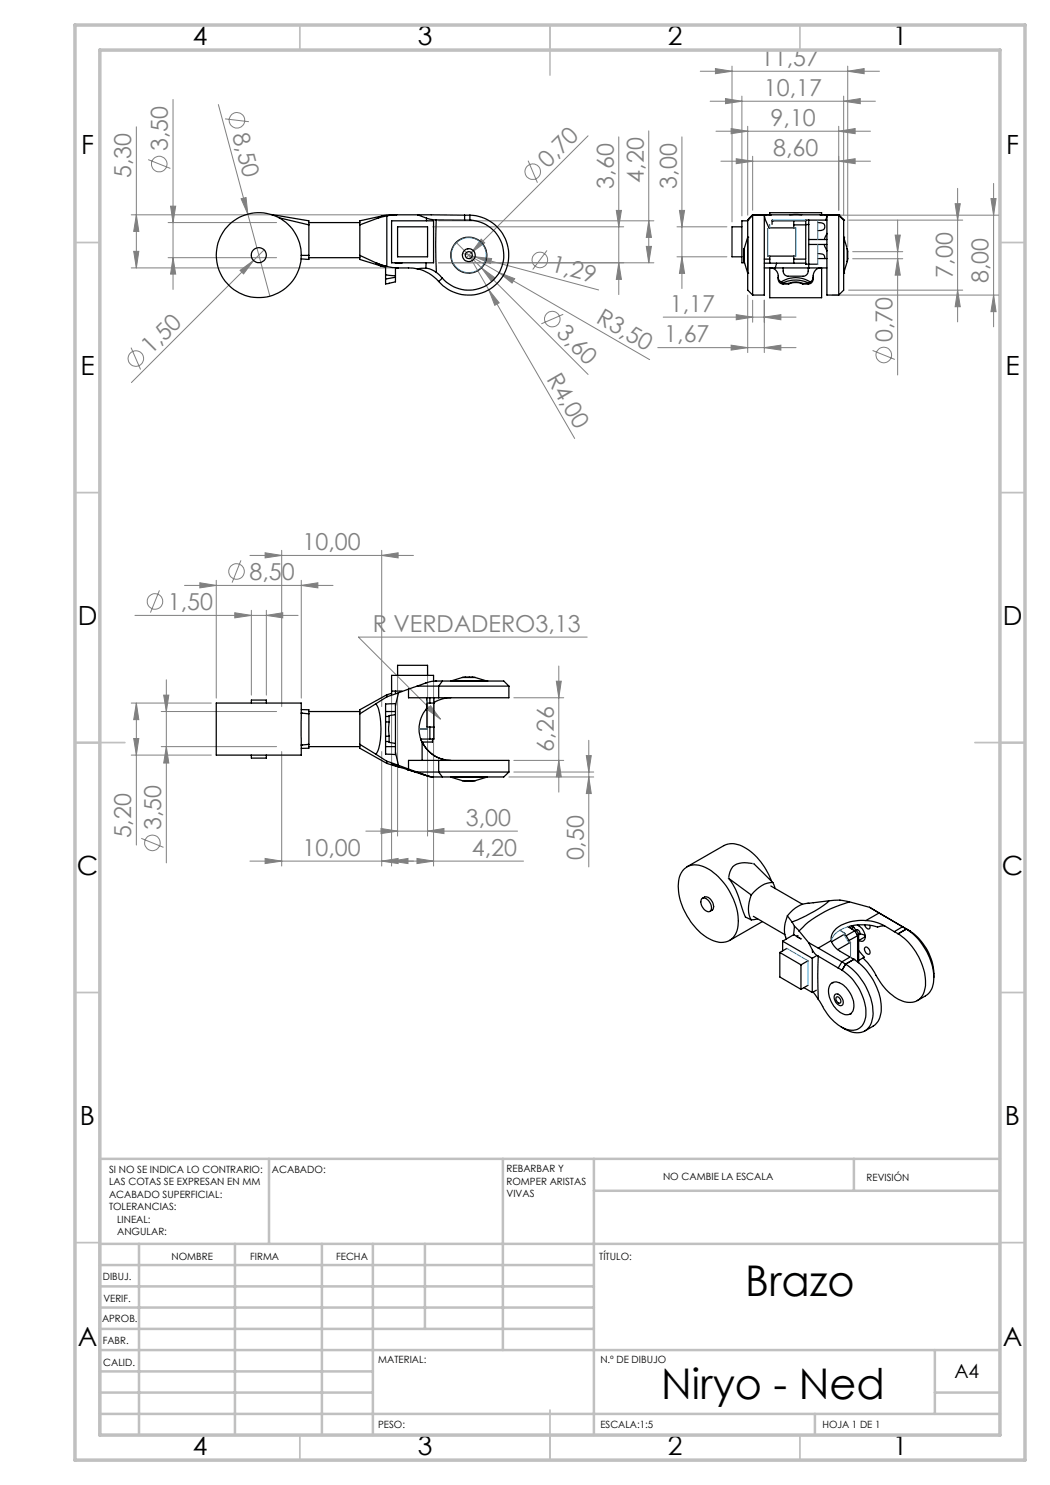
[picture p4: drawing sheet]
<svg xmlns="http://www.w3.org/2000/svg" width="210mm" height="297mm" viewBox="0 0 210 297" stroke-linecap="round" stroke-linejoin="round" font-family="sans-serif">
<g fill="none" stroke="#808080" stroke-width=".2">
<path d="M34.6 19.9v38M140.1 14.2h35.8M143.1 13.7l3.3 .5-3.3 .5zM145.1 19.7l3.3 .5-3.3 .5zM146.4 13.2v31.2M148.4 19.2v24M168.7 19.2v23.8M169.5 14.2l3.3-.5v1zM169.5 13.2v36.1M27.3 25.4v28.2M29.6 31.9l4.5 1.8M43.7 20.9l10.3 38.3"/>
<path d="M45 23.8l4.8 .5M48.2 39.8l1-.3 .4 3.3zM105.6 32.1l1.9 4.4M117.6 27.2l-24.3 24.3M123.8 27.4v31.5M129.8 26.2v26.4M136.4 27.4v30.3M142 20.2h33.1M143.2 26.2h30.9M144.2 32.2h29.9M146.2 25.7l3.3 .5-3.3 .5zM147.2 31.7l3.3 .5-3.3 .5z"/>
<path d="M149.5 25.3v17.7M150.5 31.3v10.7M167.7 26.2l3.3-.5v1zM167.7 25.3v16.7M167.7 32.2l3.3-.5v1zM168.7 20.2l3.3-.5v1zM191.5 37.7v26.7M198.2 39.7h1l-.5 3.3zM198.7 36.7v28.7M26.2 43h52.2M26.2 53.6h52.5M26.7 50.3h1.1l-.5 3.3z"/>
<path d="M27.3 43l.5 3.3h-1.1zM33.6 51.5h21.7M33.6 44.5h21.7M34.1 41.2h1l-.5 3.3zM34.6 51.5l.5 3.3h-1zM48 54.1l2.7-2-2 2.7zM52.8 50l-26.5 26.5M86.5 45.4h38.2M87.7 52.6h43.1M87.7 44.2h43.1M91.2 48.5l5.1 5.1M92.5 50.7l2.5 .7"/>
<path d="M95 51.4l3.3 .3-.2 1zM95 51.4l24.7 6.6M96.2 47.8l.7 .8-2.6 1.9zM96.3 53.6l2.7 2-.7 .7zM96.3 53.6l21.3 21.3M97.8 58l2 2.6-.8 .5zM97.8 58l17.1 29.7M97.8 58l-4-7 36.1 20.9M99.8 54.5l3.1 1.2-.5 .9zM109.4 50.1l-2.9 3.8M123.3 42.1h1l-.5 3.3zM123.8 52.6l.5 3.3h-1z"/>
<path d="M129.3 49.3h1l-.5 3.3zM129.8 44.2l.5 3.3h-1zM135.4 45.4h10M135.4 51.4h10M135.9 42.1h1l-.5 3.3zM136.4 51.4l.5 3.3h-1zM149.5 59v11.5M166.4 43h33.3M166.4 59h33.3M169.7 44h22.8M169.7 58h22.8M170.5 51.7h10.1"/>
<path d="M170.5 50.3h10.1M179 47h1.1l-.6 3.3zM179.5 51.7l.6 3.3h-1.1zM179.5 44v31M191 40.7h1.1l-.6 3.3zM191.5 58l.6 3.3h-1.1zM198.7 59l.5 3.3h-1zM26.2 69.5l1.9 4.4M112.6 62.9l-4.3 1.9M131.6 69.5h27.6M132.6 63.4h26.6M146.2 69l3.3 .5-3.3 .5z"/>
<path d="M147.2 62.9l3.3 .5-3.3 .6zM150.5 60v4.4M152.9 63.4l3.3-.5v1.1zM152.9 69.5l3.3-.5v1zM152.9 60v10.5M174.5 70.1l4.5 1.8M31.9 118.1l-1.8 4.4M36.9 117.1h29.7M40 116.6l3.3 .5-3.3 .5zM43.3 116.1v23.5M48.2 112.1l-1.8 4.4M50 111.1h32.7"/>
<path d="M53 110.6l3.3 .5-3.3 .5zM56.3 110.1v31.2M60.3 117.1l3.3-.5v1zM60.3 116.1v23.5M76.3 111.1l3.3-.5v1zM76.3 110.1v31.2M27 123.1h32.6M32.7 139h1.1l-.5 3.3zM33.3 136v36.6M47 122.6l3.3 .5-3.3 .5zM50.3 122.1v16.9M53.3 123.1l3.3-.5v1z"/>
<path d="M53.3 122.1v16.9M78.3 136.1v37.1M79.5 134.1v33.1M85.5 134.1v33.1M86.7 136.1v37.1M102.8 139.6h9.9M111.3 136.2h1l-.5 3.4zM111.8 133.2v25.2M117.4 127.4h-45.7l16.4 16.4M26.2 140.6h16.1M26.2 151h16.1M26.7 147.7h1.1l-.5 3.3z"/>
<path d="M27.3 140.6l.5 3.3h-1.1zM27.3 140.6v28.4M32.2 149.3h23.1M32.2 142.3h23.1M33.3 149.3l.5 3.3h-1.1zM56.3 150.3v22.9M76.3 150.3v22.9M85.4 141.8l.7-.7 2 2.7zM101.8 155.4h16.9M102.8 152.1h9.9M102.8 154.4h15.9M111.8 152.1l.5 3.3h-1z"/>
<path d="M117.3 151.1h1l-.5 3.3zM117.8 155.4l.5 3.3h-1zM117.8 148.1v25.3M28.3 167.7l4.4 1.8M53 171.7l3.3 .5-3.3 .5zM73.2 166.2h30.3M76.2 165.7l3.3 .5-3.3 .5zM76.3 172.2l3.3-.5v1zM78.3 172.2l3.3-.5v1zM83.4 171.7l3.3 .5-3.3 .5zM85.5 166.2l3.3-.5v1zM104.7 172.2h-54.7"/>
<circle cx="31.8" cy="32.8" r="1.55"/>
<circle cx="47.4" cy="24.1" r="1.56"/>
<circle cx="106.5" cy="34.3" r="1.56"/>
<circle cx="108" cy="52" r="1.56"/>
<circle cx="27.2" cy="71.7" r="1.55"/>
<circle cx="110.5" cy="63.8" r="1.55"/>
<circle cx="176.7" cy="71" r="1.56"/>
<circle cx="47.3" cy="114.3" r="1.55"/>
<circle cx="31" cy="120.3" r="1.55"/>
<circle cx="30.5" cy="168.6" r="1.55"/>
</g>
<g fill="none" stroke="#c0c0c0" stroke-width=".35">
<path d="M60 5v5M110 5v10M160 5v5M15 48.5h5M200 48.5h5M15 98.5h5M200 98.5h5M15 148.5h10M195 148.5h10M15 198.5h5M200 198.5h5M15 248.5h5"/>
<path d="M200 248.5h5M60 287v5M110 282v10M160 287v5"/>
</g>
<g fill="none" stroke="#c0c0c0" stroke-width=".5">
<path d="M53.8 231.8v17M100.6 231.8v38.2M118.8 231.8v55.2M118.8 238.2h81.2M170.8 231.8v6.4M200 231.8h-180v55.2M20 248.8h180M20 257.3h98.8M20 253h98.8M27.8 248.8v38.2M47 248.8v38.2M64.4 248.8v38.2"/>
<path d="M74.6 248.8v38.2M85 248.8v17M20 265.8h98.8M20 261.5h98.8M20 278.5h54.6M20 274.3h54.6M20 270h180M187 278.5h13M187 270v12.8M20 282.8h180M163 282.8v4.2"/>
</g>
<path d="M15 5h190v287h-190zM20 10h180v277h-180z" fill="none" stroke="#c0c0c0" stroke-width=".7"/>
<g fill="#808080">
<path d="M48.2 39.8l1-.3 .4 3.3z"/>
<path d="M48 54.1l2.7-2-2 2.7z"/>
<path d="M96.2 47.8l.7 .8-2.6 1.9z"/>
<path d="M97.8 58l2 2.6-.8 .5z"/>
<path d="M96.3 53.6l2.7 2-.7 .7z"/>
<path d="M99.8 54.5l3.1 1.2-.5 .9z"/>
<path d="M95 51.4l3.3 .3-.2 1z"/>
<path d="M167.7 32.2l3.3-.5v1zM147.2 31.7l3.3 .5-3.3 .5zM60.3 117.1l3.3-.5v1zM40 116.6l3.3 .5-3.3 .5zM83.4 171.7l3.3 .5-3.3 .5zM78.3 172.2l3.3-.5v1z"/>
<path d="M146.2 25.7l3.3 .5-3.3 .5zM167.7 26.2l3.3-.5v1zM147.2 62.9l3.3 .5-3.3 .6zM152.9 63.4l3.3-.5v1.1zM146.2 69l3.3 .5-3.3 .5zM152.9 69.5l3.3-.5v1zM47 122.6l3.3 .5-3.3 .5zM53.3 123.1l3.3-.5v1zM85.4 141.8l2.7 2-2-2.7z"/>
<path d="M53 171.7l3.3 .5-3.3 .5zM76.3 172.2l3.3-.5v1z"/>
<path d="M145.1 19.7l3.3 .5-3.3 .5zM168.7 20.2l3.3-.5v1z"/>
<path d="M143.1 13.7l3.3 .5-3.3 .5zM169.5 14.2l3.3-.5v1z"/>
<path d="M76.3 111.1l3.3-.5v1zM53 110.6l3.3 .5-3.3 .5z"/>
<path d="M85.5 166.2l3.3-.5v1zM76.2 165.7l3.3 .5-3.3 .5z"/>
<path d="M179.5 51.7l.6 3.3h-1.1zM179 47h1.1l-.6 3.3z"/>
<path d="M34.6 51.5l.5 3.3h-1zM34.1 41.2h1l-.5 3.3zM123.8 52.6l.5 3.3h-1zM123.3 42.1h1l-.5 3.3zM33.3 149.3l.5 3.3h-1.1zM32.7 139h1.1l-.5 3.3z"/>
<path d="M111.3 136.2h1l-.5 3.4zM111.8 152.1l.5 3.3h-1zM117.3 151.1h1l-.5 3.3zM117.8 155.4l.5 3.3h-1z"/>
<path d="M27.3 43l.5 3.3h-1.1zM26.7 50.3h1.1l-.5 3.3zM129.8 44.2l.5 3.3h-1zM129.3 49.3h1l-.5 3.3zM198.2 39.7h1l-.5 3.3zM198.7 59l.5 3.3h-1zM191 40.7h1.1l-.6 3.3zM191.5 58l.6 3.3h-1.1zM27.3 140.6l.5 3.3h-1.1zM26.7 147.7h1.1l-.5 3.3z"/>
<path d="M135.9 42.1h1l-.5 3.3zM136.4 51.4l.5 3.3h-1z"/>
</g>
<g fill="none" stroke="#000" stroke-width=".25">
<path d="M54.2 42.9l7.6 1.3v.8M55.8 43.6l6 1.4M60.3 51.1h1.5M61.8 45v6.1M61.8 51.1v.8l-1.6-.1M61.8 44.5h10.2M61.8 51.5h10.2M72 45v6.1M72 51.1v.8l4.2 1.3M72 51.1l3.2 1.5M75.2 52.6l2.2 .7M75.2 52.6l1 .6"/>
<path d="M75.5 43.7l-3.5 1.3M76.2 53.2l.9 .2M76.5 43.2l-1 .5M76.5 43.2l-4.5 1v.8M77.1 55l2 .2M77.1 53.3v1.7M77.1 55v.8M77.4 53.3l2.3 .3M77.4 43.2v10.1M77.4 43.2l-1.9 .5M78.3 44.2h8.4v8.4h-8.4zM79.1 52.6h1.3"/>
<path d="M79.1 55.5v.9l-1.3 .3-.7 .1v-1M79.1 53.5l.6 .1M79.1 55.2v.3M79.1 55.5l-2 .3M79.3 43h-1.5l-1.3 .2M79.3 43l-1.9 .2M79.3 43h13.6M79.5 45.4h6v6h-6zM79.7 53.6h2.9l.8 .2M79.7 53.6h-.6v1.6M83.4 53.8a7.8 7.8 0 0 1 4.3 2.5M83.5 43l1.8 .6"/>
<path d="M85.2 53.7l1.1 .2 1 .6M85.2 53.7l-1.8 .1M85.2 52.6v1.1M85.3 43.6l1.9 .4M85.3 43.6v.6M87.2 44l-.1 4.9 .2 5.6M87.2 44h5.7M87.3 54.5l1.2 1.1M88.5 55.6l-.8 .7M92.9 43v1M92.9 44h1.1M92.9 43h1.1"/>
<path d="M94 44h.1M94 43a8 8 0 0 1 7 11.4 8 8 0 0 1-13.3 1.9M94 44a7 7 0 0 1 6.1 10 7 7 0 0 1-11.6 1.6M94 43v1M148.4 45.4h-2v6h2M148.8 49.7l-.1 .4 .1 2.2M148.8 49.7v2.6M148.8 52.3l.7 2.3M149.5 47.4h.1M149.5 54.6h.1M149.5 44v14l1 1M149.5 44h.1"/>
<path d="M149.5 47.4v7.2M149.5 44.2h-1.1v8.4h.5M149.5 47.4l-.7 2.3M150.5 43v16M150.5 43h2.4M150.5 43l-1 1M150.5 43h.1M152.9 43v16h-2.4M152.9 43h.1M152.9 43l.1 .8 .8 1.9M152.9 52.6h8.2M152.9 53.6h2.1"/>
<path d="M152.9 51.8h1.1M153.5 51.2h5.6M153.8 45.6h5.3M154 43v-.5h10.3v.5M154 53.6v5.9h10.3v-5.9M154 51.2v1.4M154 53.6a1.8 1.8 0 0 1 1.6 2.4l.5 .7 .5 .1M154.2 43h-1.3M154.2 43h-3.7l-1 1M154.2 43h9.8M154.4 44.2h6.7M154.4 44v.9"/>
<path d="M154.5 44l.2 .2M155 53.6h6.8M155.3 52.6l-.3 1M155.6 55.5l.2 .5 .4 .4M156.2 56.4a5.4 5.4 0 0 1 5.8 0M156.2 56.4l.3 .3M156.5 56.7a5.9 5.9 0 0 1 5.3 0M156.5 56.7h.1M156.6 53.6v.6a.97 .97 0 0 0 1 1h3a1.02 1.02 0 0 0 1-1v-.6M156.6 56.7v.1M156.6 56.7h1.1M156.6 56.8h1.1"/>
<path d="M157.7 56.7l1.2-.3h.9l.7 .3M157.7 56.8l1.2-.3h.9l.7 .3M157.7 56.7v.1M157.9 43h2.4M158.8 44.2v1.4M158.8 51.2v1.4M158.8 45h2.3M160.5 56.7h1.1M160.5 56.7v.1M160.5 56.8h1.1M161.1 52.1v.7h2.4M161.1 44.9h.6"/>
<path d="M161.6 56.7v.1M161.7 44h3.4M161.7 44h-.6v7.8h-2.3M161.7 48.9h3.7M161.7 47.9h3.7M161.7 44l.1 9.6M161.8 56.7h-.2M161.8 53.6h3.6M162 56.4l-.2 .3M162.6 55.5l-.1 .5-.5 .4M163.5 50.7h.3a.84 .84 0 0 1 1.1 1M163.5 44.5l.5 .1a.81 .81 0 0 1 1 .8 .81 .81 0 0 1-1.1 .7h-.4"/>
<path d="M163.5 51.7h1.9M164 43h1.4M164 43h3.7M164.2 53.6a1.8 1.8 0 0 0-1.6 2.4l-.4 .7-.6 .1M164.9 48.9l.5 1.3M165.1 44h.3M165.4 43v16h2.3M165.4 43h.1M165.4 43l-.3 1M165.4 46.7l-.5 1.2M165.4 43h2.3M167.7 43v16"/>
<path d="M167.7 43h.1M167.7 43l1 1M168.7 54.6h.1M168.7 47.4h.1M168.7 44v14l-1 1M168.7 44h.1M168.7 47.4v7.2M168.7 47.4l.7 2.3M169.4 49.7l.1 .5-.1 2.1M169.4 49.7v2.6M169.4 52.3l-.7 2.3M77.4 139.4l-2.2 1.4"/>
<path d="M77.4 139v.4M77.4 139l-5.4 3v.8M78.3 138.7l-.9 .3M78.3 138.2h2.1M79.1 138.2v.5M79.5 135.1v-2h6v2M79.7 138.6l-2.3 .8M79.7 138.6l-.6 2.5M81.7 137.8v1.8h6M81.7 137.8l-2 .8M83.4 137.2l-1.7 .6M83.4 137.2h4.3"/>
<path d="M85.2 136.6l-1.8 .6M85.2 136.6h.1M85.3 139.6l.1 6.2M86 139.6v1M86.7 136.2v-1.1h-8.4v3.7M86.8 139.6v8.2h-2.7l.3 .6M87.1 136.2h.2M87.3 136.2h1.2M87.3 136.2l-1 .1-1.1 .3M87.7 137.2h14.1M87.7 137.2v2.4M88.5 136.2h12.3l1 1"/>
<path d="M88.5 136.2l-.8 1M90.2 136.2h.1M90.2 139.6l-2 .3-1.4 .6M90.2 136.2h7.2M92.5 135.5h2.5M92.5 135.5l-2.3 .7M95 135.5l2.4 .7M97.4 136.2h.1M101.8 137.2v2.4h-14.1M50.3 151v.6h3v-.6M50.3 140.6v-.6h3v.6M60.3 142.6v-2h-17v10.4h17v-2"/>
<path d="M60.3 142.6h.1M60.3 142.6v6.4M60.3 149h.1M60.3 141.9l1.5 .1v.8M60.3 142.6l1.5 .2M61.8 142.8v6.1M61.8 148.9v.7l-1.5 .1M61.8 142.3h10.2M61.8 149.3h10.2M61.8 148.9l-1.5 .1M72 148.9v.7l5.4 3.1 4.1 1.2M72 142.8v6.1"/>
<path d="M72 148.9l3.2 1.9M75.2 150.8l2.2 1.5M75.2 140.8a8.8 8.8 0 0 1 1 5l-.2 3-.4 1.2-.4 .8M75.2 140.8l-3.2 2M77.1 149.3v1.5l2 .1v-1.6M77.1 142.3v-1.5l2-.1v1.6M77.1 142.3v1M77.1 144.4v2.8M77.1 148.3v1M77.1 143.3v1.1M77.1 147.2v1.1M77.1 142.3h2"/>
<path d="M77.1 149.3h2M77.1 148.3h.7M77.1 147.2h.7M77.1 144.4h.7M77.1 143.3h.7M77.4 152.3v.3M77.4 152.3l2.3 .8M77.8 148.3v.2l1.3 .2M77.8 144.4l-.1 1.2 .1 1.6M77.8 143.3v1.1M77.8 147.2v1.1M78.2 152.8l1.7 .5z"/>
<path d="M79.1 148.7v.6M79.1 142.3v.6M79.1 142.9l-1.3 .2v.2M79.1 142.9v5.8M79.1 150.5l.6 2.6M79.7 153.1l2 .7M81.5 153.9h.1M81.5 153.9l1.4 .4M81.7 153.8l1.7 .6M82.9 154.3l.4 .2M82.9 154.3l1.8 .6M83.4 154.4h4.3"/>
<path d="M83.4 154.4l2.3 .9M84.2 154.8l1.6 .5M84.4 148.4v.1M84.4 148.5v3.6M84.5 154.8l1.2 .5M85.1 142l.2-.3a6.4 6.4 0 0 0-.9 6.8M85.4 140.6h1.4M85.4 145.4h1.4M85.7 155.3l.7 .1h2.1M85.8 155.3h.1M86 155.3l.6 .1M86 145.4v2.4"/>
<path d="M86.5 147.8v.6h-2.1M87.7 154.4h14.1M87.7 152.1h14.1v2.3M87.7 152.1h-6v1.7M87.7 154.4l.8 1M87.7 152.1v2.3M88.4 151.8a6.3 6.3 0 0 1-3.9-3.4 6.3 6.3 0 0 0 4.4 3.5M88.4 151.8l1.8 .3M88.4 151.8v.3M90.2 155.4h7.2M90.2 155.4l2.3 .7M90.2 155.4h.1"/>
<path d="M92.5 156.1h2.5M97.4 155.4l-2.4 .7M97.4 155.4h.1M101.8 154.4l-1 1h-12.3M136.9 173.7a3.8 3.8 0 0 1 4.5 0 12.9 12.9 0 0 1 6.2 11.5 3.4 3.4 0 0 1-5.3 2.8 12.9 12.9 0 0 1-6.6-9.7 5.2 5.2 0 0 1 1.2-4.6zM137.4 173.4l7.4-4.3a4.2 4.2 0 0 1 4.4 .6 13.1 13.1 0 0 1 5.1 6.5M140.4 179.7a1.62 1.62 0 0 1 1.9 1.7 .71 .71 0 0 1-.3 .9 .71 .71 0 0 1-1-.2 1.82 1.82 0 0 1-.6-2.4zM140.5 179.7a1.26 1.26 0 0 1 2 .7 1.19 1.19 0 0 1-.5 1.9M145.7 175.6a21.5 21.5 0 0 1 3.1 7.1l.3 .7 1.1 .6M145.7 175.6h.1M145.7 175.6l4.5 3.4M150.2 179a5.7 5.7 0 0 0 0 5"/>
<path d="M150.6 172.7a4.5 4.5 0 0 0-4.1 .7 4.3 4.3 0 0 0-.8 2.1M150.7 172.7l3.9 3.8M154.2 177.2l6.3 3.7M154.6 176.5a5.7 5.7 0 0 0-4.4 2.5M154.6 176.5l.4 1.2M150.7 183.3l6.3 3.6M151.5 183.8l-1.3 .2M152.5 184.3l-6.6 3.8M156 190.5l4.2 2.5M156 190.5v4.9l4.2 2.5M156.5 188.2l6 3.5M156.5 188.2v2"/>
<path d="M157.4 189.7l-1.4 .8M157.5 183.2a6 6 0 0 0-.3 4.6M157.5 183.2l.9 1.2M158.4 184.4l.5 .9M158.9 185.3l.9 .9M158.9 185.3l-.2 1.7M159.6 187.1l-.3 .2 .9 .5-1.4-.9-2.3 1.3M159.8 186.2l1.9 2.3M160.2 193v4.9M160.8 197.5l1.7 1M161.6 192.2l-1.4 .8M161.6 197.1l-1.4 .8"/>
<path d="M161.7 188.5l2 1.1M161.7 188.5l.8 1.5M161.8 180.7a5.7 5.7 0 0 0-4.3 2.5M162.5 191.7v6.8M162.5 190l.6 .8 .6 .4M162.5 190v.5M162.6 198.4l1.1 1.4M163.3 198l-.8 .5M163.3 191.2l-.8 .5M163.7 191.2l-.2 4 .2 4.6M163.7 191.2l3.9 2.4M163.7 189.6l4.7 2.8"/>
<path d="M165.8 180.2a11 11 0 0 1-3.8 2.5l-3.6 1.7M165.8 180.2a8.5 8.5 0 0 1 4.1 .2M165.8 180.2l-4.4 .5M166.2 196.8a2.23 2.23 0 0 1 3 .7 4.6 4.6 0 0 1 1.3 4.9 1.62 1.62 0 0 1-2.4 .1 5.1 5.1 0 0 1-2.2-5.3zM166.3 188.1a3.7 3.7 0 0 0 1.8 2.2l1.9 1.1M166.3 188.1l-2.6 1.5M166.4 196.6h.1M167 198.9a1.36 1.36 0 0 1 1.6 1.4 .64 .64 0 0 1-.3 .8 .64 .64 0 0 1-.8-.3 1.54 1.54 0 0 1-.5-1.9zM167.3 199.4a.77 .77 0 0 1 .7 .4 .77 .77 0 0 1 0 .8 .85 .85 0 0 1-.7-1.2zM167.6 193.6l.8 .4M168.4 192.4l-.8 1.2M168.4 192.4l.7 .4"/>
<path d="M168.4 194.1a10.6 10.6 0 0 1 4.7 9.3 2.8 2.8 0 0 1-4.3 2.3 11.6 11.6 0 0 1-4.9-5.5l-.2-.4M168.4 194v.1M168.8 186.9l.4 .2M169.1 186.7l-2.8 1.6M169.1 192.8a12.3 12.3 0 0 1 5.5 10.4 3.3 3.3 0 0 1-3 3.3 5.7 5.7 0 0 1-3.4-1.1M169.1 192.8l-.7 1.3M169.1 192.8l-.7 1.2M169.2 187.1l.6 1M169.6 185.3l1.4 .9M169.8 188.1v.5M169.9 180.4a22.3 22.3 0 0 0-10.1 5.8M169.9 180.4l4 1.1"/>
<path d="M170 191.4l.8 .5M170 191.4l-1.6 1M170.1 188.5l-2.6 1.4M170.3 185.2a10.3 10.3 0 0 1 5.2 .2l1.4-.2M170.3 185.2l-.6 .1 .6 .4M170.3 185.2l.4 .3M170.3 185.7l.2 .2M170.5 185.1v.2M170.7 185.5l-.4 .2M170.7 185.5l1 1.2M170.8 191.9a12.1 12.1 0 0 1 5.4 10.8 3.4 3.4 0 0 1-1.6 2.5l-1.6 1M170.8 191.9h.1"/>
<path d="M170.8 191.9l-1.7 .9M171 186.2l-1.8 .9M171 186.2l.5 .9M171.2 186.1a.51 .51 0 0 1 .7 .2 .51 .51 0 0 1-.2 .6l.3-.1M171.5 185a2.44 2.44 0 0 1 1.3 3l-.4 .3-.6-.2M171.5 187.1l-1.7 1M171.5 187.1v5.3M171.7 188.1h.1M171.7 190.1l1.2 1.3-1.2 .7M171.7 186.7l-.3 .2M171.7 186.7v5.9M171.9 186.7l.1 .1"/>
<path d="M172 186.8l1 .2M172.9 185a.74 .74 0 0 0 1.1 .7v-.6M173 189.5a.8 .8 0 0 1 1 1 .44 .44 0 0 1-.4 .4 .44 .44 0 0 1-.5-.4l-.2-.5zM173 187.4l-1.2 .7M173.2 184.1a7.8 7.8 0 0 0-6.5 2.2l-.4 .9v.9M173.2 184.1a8.7 8.7 0 0 1 3.7 1.1M173.9 181.5l2.9 1.7M173.9 181.5l1.9 1.1M175.8 182.6l-2.6 1.5M175.8 182.6l5.5 3.2M176.9 185.2l2 1.1M178.9 186.3l.7 .5"/>
<path d="M179.6 186.8h.1M179.6 186.8a12.1 12.1 0 0 1 5.4 10.8 3.2 3.2 0 0 1-4.9 2.5 11.2 11.2 0 0 1-5.2-5.6l-1.4-2-.9-.9M180.5 185.3l-1.6 1M181.3 185.8a12.1 12.1 0 0 1 5.4 10.8 3.6 3.6 0 0 1-1.6 2.6l-1.7 .9M181.3 185.8l-1.7 1M181.3 185.8l.7 .4M182 186.2a10.7 10.7 0 0 1 4.8 9.3M170 202.8h.1"/>
<circle cx="51.8" cy="51" r="1.48"/>
<circle cx="51.8" cy="51" r="8.5"/>
<circle cx="93.8" cy="51" r=".7"/>
<circle cx="93.8" cy="51" r="3.6"/>
<circle cx="93.8" cy="51" r="1.28"/>
</g>
<g fill="none" stroke="#0080c0" stroke-width=".2">
<path d="M153.5 45.7v5.5h.5M153.8 45h.2v.6h-.2M154.4 44h6.7M158.8 45.6h.3v5.6h-.3M163.5 44v3.9M163.5 48.9v3.9M85.3 140.2h.1M85.4 140.2v.4M85.4 145.4v.4h-1.6M145.7 175.5v.1M145.7 175.5h.1M150.7 172.7h.1"/>
<path d="M150.6 172.7h.1M157.4 189.7l4.2 2.5v4.9M168 186.1l1.1 .6-.3 .2 1 1.7 .3-.1v3M169.7 185.3a4.5 4.5 0 0 0-3.4 2.8"/>
<circle cx="93.8" cy="51" r="3.5"/>
</g>
<g font-size="8.5">
<text x="149.1" y="259.3">Brazo</text>
<text x="132.3" y="279.7">Niryo - Ned</text>
</g>
<g font-size="5.3">
<text x="38.5" y="9">4</text>
<text x="83.5" y="9">3</text>
<text x="133.6" y="9">2</text>
<text x="178.6" y="9">1</text>
<text x="16.2" y="30.7">F</text>
<text x="201.2" y="30.7">F</text>
<text x="16.1" y="75">E</text>
<text x="201.1" y="75">E</text>
<text x="15.5" y="125">D</text>
<text x="200.5" y="125">D</text>
<text x="15.4" y="175">C</text>
<text x="200.4" y="175">C</text>
<text x="16" y="225">B</text>
<text x="201" y="225">B</text>
<text x="15.5" y="269.2">A</text>
<text x="200.5" y="269.2">A</text>
<text x="38.5" y="291">4</text>
<text x="83.5" y="291">3</text>
<text x="133.6" y="291">2</text>
<text x="178.6" y="291">1</text>
</g>
<g font-size="4.7" fill="#808080">
<text x="152.2" y="13.2">11,57</text>
<text x="152.8" y="19.2">10,17</text>
<text x="46.4" y="27" transform="rotate(75 46.4 27)">8,50</text>
<text x="154.1" y="25.2">9,10</text>
<text x="26.3" y="35.7" transform="rotate(-90 26.3 35.7)">5,30</text>
<text x="33.6" y="30.2" transform="rotate(-90 33.6 30.2)">3,50</text>
<text x="109.6" y="33.7" transform="rotate(-45 109.6 33.7)">0,70</text>
<text x="154.6" y="31.2">8,60</text>
<text x="122.8" y="37.7" transform="rotate(-90 122.8 37.7)">3,60</text>
<text x="128.8" y="36.5" transform="rotate(-90 128.8 36.5)">4,20</text>
<text x="135.4" y="37.7" transform="rotate(-90 135.4 37.7)">3,00</text>
<text x="110" y="54.3" transform="rotate(15 110 54.3)">1,29</text>
<text x="190.5" y="55.5" transform="rotate(-90 190.5 55.5)">7,00</text>
<text x="197.7" y="56.7" transform="rotate(-90 197.7 56.7)">8,00</text>
<text x="119" y="64.4" transform="rotate(30 119 64.4)">R3,50</text>
<text x="134" y="62.4">1,17</text>
<text x="30.2" y="71.1" transform="rotate(-45 30.2 71.1)">1,50</text>
<text x="111.1" y="66.8" transform="rotate(45 111.1 66.8)">3,60</text>
<text x="132.9" y="68.5">1,67</text>
<text x="178.5" y="68.4" transform="rotate(-90 178.5 68.4)">0,70</text>
<text x="109.2" y="75.8" transform="rotate(60 109.2 75.8)">R4,00</text>
<text x="60.5" y="110">10,00</text>
<text x="49.9" y="116">8,50</text>
<text x="33.6" y="122">1,50</text>
<text x="74.6" y="126.4">R VERDADERO3,13</text>
<text x="110.8" y="150.3" transform="rotate(-90 110.8 150.3)">6,26</text>
<text x="26.3" y="167.7" transform="rotate(-90 26.3 167.7)">5,20</text>
<text x="32.2" y="166" transform="rotate(-90 32.2 166)">3,50</text>
<text x="93.2" y="165.2">3,00</text>
<text x="60.5" y="171.2">10,00</text>
<text x="94.4" y="171.2">4,20</text>
<text x="116.8" y="172.1" transform="rotate(-90 116.8 172.1)">0,50</text>
</g>
<text font-size="3.9" x="190.9" y="275.5">A4</text>
<g font-size="2">
<text x="21.8" y="234.6">SI NO SE INDICA LO CONTRARIO:</text>
<text x="21.8" y="237.1">LAS COTAS SE EXPRESAN EN MM</text>
<text x="21.8" y="239.6">ACABADO SUPERFICIAL:</text>
<text x="54.4" y="234.6">ACABADO:</text>
<text x="101.3" y="234.5">REBARBAR Y</text>
<text x="101.3" y="237">ROMPER ARISTAS</text>
<text x="101.3" y="239.5">VIVAS</text>
<text x="132.6" y="236">NO CAMBIE LA ESCALA</text>
<text x="173.3" y="236.2">REVISIÓN</text>
<text x="21.8" y="242.1">TOLERANCIAS:</text>
<text x="23.4" y="244.6">LINEAL:</text>
<text x="23.4" y="247.1">ANGULAR:</text>
<text x="34.3" y="252">NOMBRE</text>
<text x="50" y="251.9">FIRMA</text>
<text x="67.2" y="251.9">FECHA</text>
<text x="119.9" y="251.9">TÍTULO:</text>
<text x="20.6" y="256.1">DIBUJ.</text>
<text x="20.7" y="260.3">VERIF.</text>
<text x="20.4" y="264.4">APROB.</text>
<text x="20.5" y="268.8">FABR.</text>
<text x="20.7" y="273.1">CALID.</text>
<text x="75.6" y="272.5">MATERIAL:</text>
<text x="120.1" y="272.5">N.º DE DIBUJO</text>
<text x="75.6" y="285.5">PESO:</text>
<text x="120.1" y="285.6">ESCALA:1:5</text>
<text x="164.5" y="285.6">HOJA 1 DE 1</text>
</g>
</svg>
